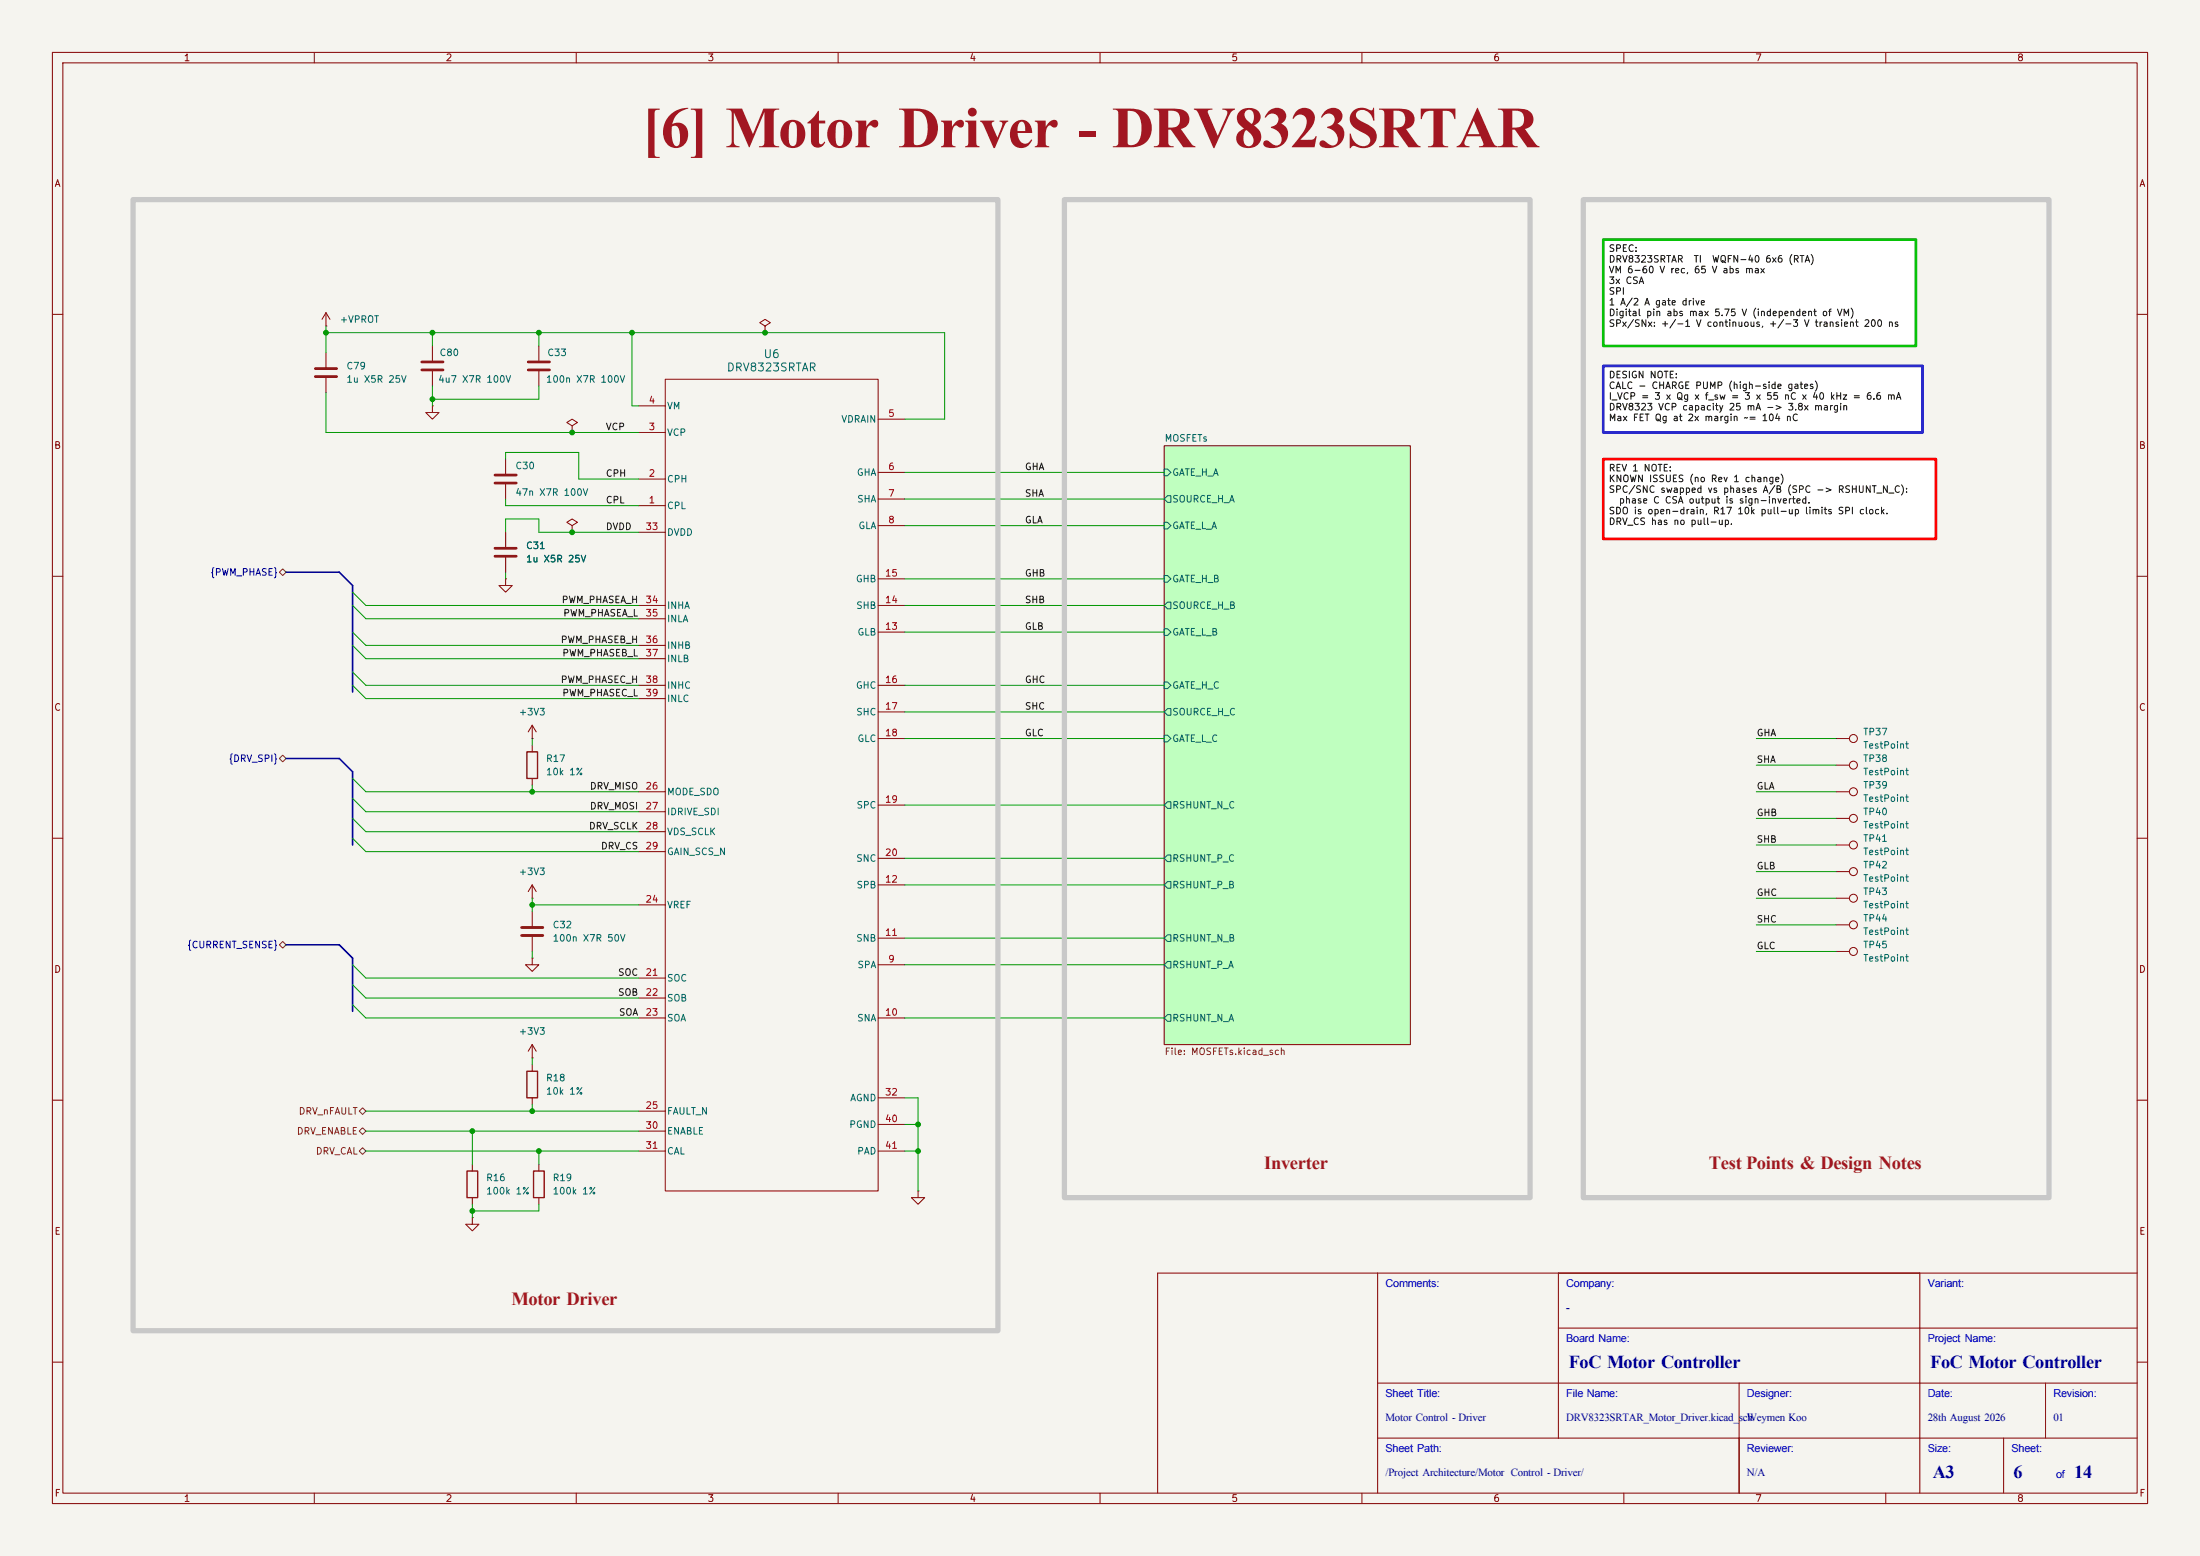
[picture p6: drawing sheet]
<svg xmlns="http://www.w3.org/2000/svg" width="420mm" height="297mm" viewBox="0 0 420 297" stroke-linecap="round" stroke-linejoin="round" font-family="sans-serif">
<path d="M0 0h420v297h-420z" fill="#f5f4ef" stroke="#f5f4ef" stroke-width=".19"/>
<g fill="none" stroke="#840000" stroke-width=".19">
<path d="M10 10h400v277h-400zM12 12h396v273h-396zM60 10v2M110 10v2M160 10v2M210 10v2M260 10v2M310 10v2M360 10v2M10 60h2M408 60h2M10 110h2"/>
<path d="M408 110h2M10 160h2M408 160h2M10 210h2M408 210h2M263 243v42M297.5 253.5h110.5M297.5 243v31.5M366.5 243v42M408 243h-187v42M10 260h2M263 274.5h145"/>
<path d="M263 264h145M332 264v21M382.5 274.5v10.5M390.5 264v10.5M408 260h2M60 285v2M110 285v2M160 285v2M210 285v2M260 285v2M310 285v2M360 285v2"/>
</g>
<path d="M222.2 85.1h47v114.3h-47z" fill="#bfffbf" stroke="#bfffbf" stroke-width=".19"/>
<g fill="#fff">
<path d="M306.1 87.6h63.5v15.3h-63.5z"/>
<path d="M306.1 69.9h60.9v12.7h-60.9z"/>
<path d="M306.1 45.7h59.7v20.3h-59.7z"/>
</g>
<g fill="none" stroke="#840000" stroke-width=".19">
<path d="M62.2 59.7l-.7 1.3M62.2 59.7l.8 1.3M62.2 59.7v2.5M62.2 62.2h.1M62.2 67.3v2.8M62.2 72.1v2.8M82.5 77.5v1.2h1.3l-1.3 1.3-1.2-1.3h1.2M82.5 77.5h.1M82.5 66v2.8M82.5 70.9v2.8M102.9 66v2.8M102.9 70.9v2.8"/>
<path d="M121.9 77.5h5.1M127 72.4h40.6v154.9h-40.6zM146 62.2l1.1-.6-1.1-.6-1 .6 1 .6v1.3M146 63.5h.1M96.5 87.6v2.8M96.5 92.5v2.8M109.2 81.3l1-.7-1-.6-1 .6 1 .7v1.3M109.2 82.6h.1M121.9 96.5h5.1M121.9 91.4h5.1M121.9 82.6h5.1M167.6 80h5.1"/>
<path d="M167.6 90.2h5.1M167.6 95.3h5.1M222.2 85.1h47v114.3h-47zM96.5 110.5v1.3h1.3l-1.3 1.2-1.3-1.2h1.3M96.5 110.5h.1M96.5 101.6v2.8M96.5 106.4v2.8M109.2 100.3l1-.6-1-.6-1 .6 1 .6v1.3M109.2 101.6h.1M121.9 115.6h5.1M121.9 101.6h5.1M121.9 118.1h5.1"/>
<path d="M167.6 100.3h5.1M167.6 115.6h5.1M167.6 110.5h5.1M101.6 138.4v2.6M101.6 138.4l-.8 1.3M101.6 138.4l.8 1.3M121.9 130.8h5.1M121.9 123.2h5.1M121.9 125.7h5.1M121.9 133.4h5.1M167.6 120.7h5.1M167.6 130.8h5.1"/>
<path d="M167.6 135.9h5.1M101.6 141h.1M101.6 142.2v1.3M101.6 148.6v1.3M121.9 151.1h5.1M121.9 154.9h5.1M121.9 158.8h5.1M167.6 141h5.1M167.6 153.7h5.1M350.5 151.1h2.6M350.5 156.2h2.6M350.5 141h2.6"/>
<path d="M350.5 146.1h2.6M101.6 171.5h.1M101.6 168.9v2.6M101.6 174v2.8M101.6 178.8v2.8M101.6 168.9l-.8 1.3M101.6 168.9l.8 1.3M121.9 172.7h5.1M121.9 162.6h5.1M167.6 179.1h5.1M167.6 168.9h5.1M167.6 163.8h5.1"/>
<path d="M350.5 171.5h2.6M350.5 161.3h2.6M350.5 166.4h2.6M350.5 176.5h2.6M101.6 182.9v1.3h1.3l-1.3 1.2-1.3-1.2h1.3M101.6 182.9h.1M101.6 199.4v2.5M101.6 199.4l-.8 1.3M101.6 199.4l.8 1.3M121.9 194.3h5.1M121.9 186.7h5.1M121.9 190.5h5.1"/>
<path d="M167.6 184.2h5.1M167.6 194.3h5.1M350.5 181.6h2.6M101.6 201.9h.1M101.6 203.2v1.3M101.6 209.6v1.2M121.9 212.1h5.1M121.9 215.9h5.1M121.9 219.7h5.1M167.6 219.7h5.1M167.6 209.6h5.1M167.6 214.6h5.1"/>
<path d="M90.2 232.4v1.3h1.2l-1.2 1.2-1.3-1.2h1.3M90.2 232.4h.1M90.2 222.2v1.3M90.2 228.6v1.3M102.9 222.2v1.3M102.9 228.6v1.3M175.3 227.3v1.3h1.2l-1.2 1.3-1.3-1.3h1.3M175.3 227.3h.1"/>
<circle cx="353.8" cy="146" r=".76"/>
<circle cx="353.8" cy="151.1" r=".76"/>
<circle cx="353.8" cy="156.2" r=".76"/>
<circle cx="353.8" cy="141" r=".76"/>
<circle cx="353.8" cy="171.4" r=".76"/>
<circle cx="353.8" cy="166.4" r=".76"/>
<circle cx="353.8" cy="161.3" r=".76"/>
<circle cx="353.8" cy="176.5" r=".76"/>
<circle cx="353.8" cy="181.6" r=".76"/>
</g>
<g fill="none" stroke="#006464" stroke-width=".19">
<path d="M222.2 99.7h.7l.6 .6-.6 .7h-.7zM222.2 89.5h.7l.6 .7-.6 .6h-.7zM222.9 94.6h.6v1.3h-.6l-.7-.6zM222.2 109.9h.7l.6 .6-.6 .6h-.7zM222.9 114.9h.6v1.3h-.6l-.7-.6zM222.2 120h.7l.6 .7-.6 .6h-.7zM222.2 130.2h.7l.6 .6-.6 .6h-.7zM222.9 135.3h.6v1.2h-.6l-.7-.6zM222.2 140.3h.7l.6 .7-.6 .6h-.7zM222.9 153h.6v1.3h-.6l-.7-.6zM222.9 178.4h.6v1.3h-.6l-.7-.6zM222.9 163.2h.6v1.3h-.6l-.7-.7z"/>
<path d="M222.9 168.3h.6v1.2h-.6l-.7-.6zM222.9 193.7h.6v1.2h-.6l-.7-.6zM222.9 183.5h.6v1.3h-.6l-.7-.6z"/>
</g>
<path d="M100.6 143.5h2v5.1h-2zM100.6 204.5h2v5.1h-2zM89.2 223.5h2v5.1h-2zM101.9 223.5h2v5.1h-2z" fill="none" stroke="#840000" stroke-width=".25"/>
<path d="M60.2 70.4h4.1M60.2 71.9h4.1M80.5 69.1h4.1M80.5 70.6h4.1M100.8 69.1h4.1M100.8 70.6h4.1M94.5 90.7h4.1M94.5 92.2h4.1M94.5 104.6h4.1M94.5 106.2h4.1M99.6 177h4M99.6 178.6h4" fill="none" stroke="#840000" stroke-width=".51"/>
<path d="M53.3 109.2l.7-.6 .6 .6-.6 .7zM53.3 144.8l.7-.7 .6 .7-.6 .6zM53.3 180.3l.7-.6 .6 .6-.6 .7zM68.6 219.7l.6-.6 .6 .6-.6 .6zM68.6 215.9l.6-.6 .6 .6-.6 .6zM68.6 212.1l.6-.6 .6 .6-.6 .6z" fill="none" stroke="#725600" stroke-width=".19"/>
<path d="M54.6 109.2h10.2l2.5 2.6v20.3M54.6 144.8h10.2l2.5 2.5v14M54.6 180.3h10.2l2.5 2.6v10.1" fill="none" stroke="#000084" stroke-width=".3"/>
<g fill="none" stroke="#009600" stroke-width=".19">
<path d="M62.2 62.2v5.1M62.2 74.9v7.7h59.7M62.2 63.5h118.1v16.5h-7.6M82.5 63.5v2.5M82.5 73.7v3.8M102.9 63.5v2.5M102.9 73.7v2.5h-20.4M120.6 63.5v14h1.3M96.5 87.6v-1.2h14v5h11.4M96.5 95.3v1.2h25.4M172.7 95.3h49.5M172.7 90.2h49.5"/>
<path d="M67.3 115.6l2.5 2.5h52.1M67.3 113l2.5 2.6h52.1M96.5 101.6v-2.5h6.4v2.5h19M96.5 109.2v1.3M172.7 115.6h49.5M172.7 110.5h49.5M172.7 100.3h49.5M67.3 120.7l2.5 2.5h52.1M67.3 123.2l2.5 2.5h52.1M67.3 128.3l2.5 2.5h52.1M67.3 130.8l2.5 2.6h52.1M172.7 130.8h49.5"/>
<path d="M172.7 135.9h49.5M172.7 120.7h49.5M67.3 156.2l2.5 2.6h52.1M67.3 152.4l2.5 2.5h52.1M67.3 148.6l2.5 2.5h52.1M101.6 141v1.2M101.6 149.9v1.2M172.7 141h49.5M172.7 153.7h49.5M335.3 146.1h15.2M335.3 151.1h15.2M335.3 141h15.2"/>
<path d="M335.3 156.2h15.2M67.3 160l2.5 2.6h52.1M101.6 171.5v2.5M101.6 172.7h20.3M172.7 179.1h49.5M172.7 168.9h49.5M172.7 163.8h49.5M335.3 161.3h15.2M335.3 166.4h15.2M335.3 176.5h15.2M335.3 171.5h15.2M67.3 184.2l2.5 2.5h52.1"/>
<path d="M67.3 191.8l2.5 2.5h52.1M67.3 188l2.5 2.5h52.1M101.6 181.6v1.3M172.7 194.3h49.5M172.7 184.2h49.5M335.3 181.6h15.2M69.8 215.9h52.1M69.8 212.1h52.1M69.8 219.7h52.1M90.2 215.9v6.3M101.6 201.9v1.3M101.6 210.8v1.3"/>
<path d="M102.9 219.7v2.5M172.7 209.6h2.6v17.7M172.7 214.6h2.6M172.7 219.7h2.6M90.2 229.9v2.5M102.9 229.9v1.2h-12.7"/>
</g>
<path d="M306.1 87.6h63.5v15.3h-63.5z" fill="none" stroke="#f00" stroke-width=".51"/>
<path d="M306.1 69.9h60.9v12.7h-60.9z" fill="none" stroke="#00f" stroke-width=".51"/>
<path d="M306.1 45.7h59.7v20.3h-59.7z" fill="none" stroke="#00c200" stroke-width=".51"/>
<path d="M25.4 38.1h165.1v215.9h-165.1zM203.2 38.1h88.9v190.5h-88.9zM302.3 38.1h88.9v190.5h-88.9z" fill="none" stroke="#c8c8c8" stroke-width="1"/>
<g fill="#009600" stroke="#009600" stroke-width=".19">
<circle cx="175.3" cy="219.7" r=".46"/>
<circle cx="102.9" cy="219.7" r=".46"/>
<circle cx="90.2" cy="215.9" r=".46"/>
<circle cx="175.3" cy="214.6" r=".46"/>
<circle cx="90.2" cy="231.1" r=".46"/>
<circle cx="82.5" cy="63.5" r=".46"/>
<circle cx="62.2" cy="63.5" r=".46"/>
<circle cx="146" cy="63.5" r=".46"/>
<circle cx="102.9" cy="63.5" r=".46"/>
<circle cx="82.5" cy="76.2" r=".46"/>
<circle cx="120.6" cy="63.5" r=".46"/>
<circle cx="109.2" cy="101.6" r=".46"/>
<circle cx="109.2" cy="82.6" r=".46"/>
<circle cx="101.6" cy="151.1" r=".46"/>
<circle cx="101.6" cy="212.1" r=".46"/>
<circle cx="101.6" cy="172.7" r=".46"/>
</g>
<text font-size="11.1" fill="#a21622" x="122.6" y="28.1">[6] Motor Driver - DRV8323SRTAR</text>
<g font-size="3.5" fill="#a21622">
<text x="241.3" y="223.1">Inverter</text>
<text x="326.2" y="223.1">Test Points &amp; Design Notes</text>
<text x="97.7" y="249.1">Motor Driver</text>
</g>
<g font-size="3.5" fill="#00007f">
<text x="299.5" y="261.1">FoC Motor Controller</text>
<text x="368.5" y="261.1">FoC Motor Controller</text>
<text x="369" y="282.1">A3</text>
<text x="384.4" y="282.1">6</text>
<text x="396" y="282.1">14</text>
</g>
<g font-size="2.1" fill="#00f">
<text x="264.5" y="245.7">Comments:</text>
<text x="299" y="245.7">Company:</text>
<text x="368" y="245.7">Variant:</text>
<text x="299" y="256.2">Board Name:</text>
<text x="368" y="256.2">Project Name:</text>
<text x="264.5" y="266.7">Sheet Title:</text>
<text x="299" y="266.7">File Name:</text>
<text x="333.5" y="266.7">Designer:</text>
<text x="368" y="266.7">Date:</text>
<text x="392" y="266.7">Revision:</text>
<text x="264.5" y="277.2">Sheet Path:</text>
<text x="333.5" y="277.2">Reviewer:</text>
<text x="368" y="277.2">Size:</text>
<text x="384" y="277.2">Sheet:</text>
<text x="392.5" y="282.2">of</text>
</g>
<g font-size="2.1" fill="#00007f">
<text x="299" y="250.2">-</text>
<text x="264.5" y="271.2">Motor Control - Driver</text>
<text x="299" y="271.2">DRV8323SRTAR_Motor_Driver.kicad_sch</text>
<text x="333.5" y="271.2">Weymen Koo</text>
<text x="368" y="271.2">28th August 2026</text>
<text x="392" y="271.2">01</text>
<text x="264.5" y="281.7">/Project Architecture/Motor Control - Driver/</text>
<text x="333.5" y="281.7">N/A</text>
</g>
<g font-size="1.5" fill="#006464">
<text x="138.6" y="71.3">DRV8323SRTAR</text>
<text x="145.6" y="68.7">U6</text>
</g>
<g font-size="1.3" fill="#840000">
<text x="35" y="12">1</text>
<text x="85" y="12">2</text>
<text x="135" y="12">3</text>
<text x="185" y="12">4</text>
<text x="235" y="12">5</text>
<text x="285" y="12">6</text>
<text x="335" y="12">7</text>
<text x="385" y="12">8</text>
<text x="10.3" y="36">A</text>
<text x="408.3" y="36">A</text>
<text x="10.2" y="86">B</text>
<text x="408.2" y="86">B</text>
<text x="10.2" y="136">C</text>
<text x="408.2" y="136">C</text>
<text x="10.2" y="186">D</text>
<text x="408.2" y="186">D</text>
<text x="10.3" y="236">E</text>
<text x="408.3" y="236">E</text>
<text x="10.3" y="286">F</text>
<text x="35" y="287">1</text>
<text x="85" y="287">2</text>
<text x="135" y="287">3</text>
<text x="185" y="287">4</text>
<text x="235" y="287">5</text>
<text x="285" y="287">6</text>
<text x="335" y="287">7</text>
<text x="385" y="287">8</text>
<text x="408.3" y="286">F</text>
</g>
<g font-size="1.3">
<text x="307" y="48.4">SPEC:</text>
<text x="307" y="50.4">DRV8323SRTAR</text>
<text x="307" y="52.5">VM 6-60 V rec, 65 V abs max</text>
<text x="323.2" y="50.4">TI</text>
<text x="326.7" y="50.4">WQFN-40 6x6 (RTA)</text>
<text x="307" y="54.5">3x CSA</text>
<text x="307" y="56.6">SPI</text>
<text x="307" y="58.6">1 A/2 A gate drive</text>
<text x="307" y="60.6">Digital pin abs max 5.75 V (independent of VM)</text>
<text x="307" y="62.7">SPx/SNx: +/-1 V continuous, +/-3 V transient 200 ns</text>
<text x="307" y="72.5">DESIGN NOTE:</text>
<text x="307" y="74.6">CALC - CHARGE PUMP (high-side gates)</text>
<text x="307" y="76.6">I_VCP = 3 x Qg x f_sw = 3 x 55 nC x 40 kHz = 6.6 mA</text>
<text x="307" y="78.6">DRV8323 VCP capacity 25 mA -&gt; 3.8x margin</text>
<text x="307" y="80.7">Max FET Qg at 2x margin ~= 104 nC</text>
<text x="307" y="90.3">REV 1 NOTE:</text>
<text x="307" y="92.3">KNOWN ISSUES (no Rev 1 change)</text>
<text x="307" y="94.4">SPC/SNC swapped vs phases A/B (SPC -&gt; RSHUNT_N_C):</text>
<text x="307" y="98.5">SDO is open-drain, R17 10k pull-up limits SPI clock.</text>
<text x="307" y="100.5">DRV_CS has no pull-up.</text>
<text x="308.9" y="96.4">phase C CSA output is sign-inverted.</text>
</g>
<g font-size="1.3" fill="#006464">
<text x="64.8" y="61.9">+VPROT</text>
<text x="66" y="70.8">C79</text>
<text x="83.8" y="68.3">C80</text>
<text x="104.4" y="68.3">C33</text>
<text x="66" y="73.4">1u X5R 25V</text>
<text x="83.6" y="73.4">4u7 X7R 100V</text>
<text x="104.1" y="73.4">100n X7R 100V</text>
<text x="127.2" y="83.5">VCP</text>
<text x="127.2" y="78.4">VM</text>
<text x="160.5" y="81">VDRAIN</text>
<text x="98.3" y="89.9">C30</text>
<text x="222.2" y="84.6">MOSFETs</text>
<text x="98.3" y="94.9">47n X7R 100V</text>
<text x="127.2" y="92.4">CPH</text>
<text x="163.5" y="91.1">GHA</text>
<text x="223.7" y="91.1">GATE_H_A</text>
<text x="127.2" y="97.5">CPL</text>
<text x="163.5" y="96.2">SHA</text>
<text x="163.8" y="101.3">GLA</text>
<text x="223.7" y="101.3">GATE_L_A</text>
<text x="223.7" y="96.2">SOURCE_H_A</text>
<text x="100.3" y="105.1">C31</text>
<text x="100.3" y="107.6">1u X5R 25V</text>
<text x="127.2" y="102.6">DVDD</text>
<text x="163.3" y="111.5">GHB</text>
<text x="223.7" y="111.5">GATE_H_B</text>
<text x="127.2" y="116.5">INHA</text>
<text x="127.2" y="119.1">INLA</text>
<text x="163.3" y="116.5">SHB</text>
<text x="223.7" y="116.5">SOURCE_H_B</text>
<text x="127.2" y="124.2">INHB</text>
<text x="163.6" y="121.6">GLB</text>
<text x="223.7" y="121.6">GATE_L_B</text>
<text x="127.2" y="126.7">INLB</text>
<text x="127.2" y="131.8">INHC</text>
<text x="163.3" y="131.8">GHC</text>
<text x="223.7" y="131.8">GATE_H_C</text>
<text x="98.9" y="136.9">+3V3</text>
<text x="127.2" y="134.3">INLC</text>
<text x="163.3" y="136.9">SHC</text>
<text x="223.7" y="136.9">SOURCE_H_C</text>
<text x="163.6" y="141.9">GLC</text>
<text x="223.7" y="141.9">GATE_L_C</text>
<text x="355.6" y="140.7">TP37</text>
<text x="355.6" y="143.2">TestPoint</text>
<text x="104.1" y="145.7">R17</text>
<text x="104.1" y="148.3">10k 1%</text>
<text x="355.6" y="145.7">TP38</text>
<text x="355.6" y="148.3">TestPoint</text>
<text x="127.2" y="152.1">MODE_SDO</text>
<text x="127.2" y="155.9">IDRIVE_SDI</text>
<text x="163.4" y="154.6">SPC</text>
<text x="223.7" y="154.6">RSHUNT_N_C</text>
<text x="355.6" y="150.8">TP39</text>
<text x="355.6" y="153.4">TestPoint</text>
<text x="355.6" y="155.9">TP40</text>
<text x="127.2" y="159.7">VDS_SCLK</text>
<text x="355.6" y="161">TP41</text>
<text x="355.6" y="158.4">TestPoint</text>
<text x="98.9" y="167.3">+3V3</text>
<text x="127.2" y="163.5">GAIN_SCS_N</text>
<text x="163.3" y="164.8">SNC</text>
<text x="223.7" y="164.8">RSHUNT_P_C</text>
<text x="355.6" y="163.5">TestPoint</text>
<text x="355.6" y="166.1">TP42</text>
<text x="127.2" y="173.7">VREF</text>
<text x="163.4" y="169.9">SPB</text>
<text x="223.7" y="169.9">RSHUNT_P_B</text>
<text x="355.6" y="171.1">TP43</text>
<text x="355.6" y="173.7">TestPoint</text>
<text x="355.6" y="168.6">TestPoint</text>
<text x="105.4" y="177.5">C32</text>
<text x="355.6" y="176.2">TP44</text>
<text x="355.6" y="178.8">TestPoint</text>
<text x="105.4" y="180">100n X7R 50V</text>
<text x="163.3" y="180">SNB</text>
<text x="163.6" y="185.1">SPA</text>
<text x="223.7" y="180">RSHUNT_N_B</text>
<text x="223.7" y="185.1">RSHUNT_P_A</text>
<text x="355.6" y="181.3">TP45</text>
<text x="355.6" y="183.8">TestPoint</text>
<text x="127.2" y="187.7">SOC</text>
<text x="127.2" y="191.5">SOB</text>
<text x="98.9" y="197.8">+3V3</text>
<text x="127.2" y="195.3">SOA</text>
<text x="163.5" y="195.3">SNA</text>
<text x="223.7" y="195.3">RSHUNT_N_A</text>
<text x="104.1" y="206.7">R18</text>
<text x="104.1" y="209.2">10k 1%</text>
<text x="127.2" y="213.1">FAULT_N</text>
<text x="162" y="215.6">PGND</text>
<text x="162.2" y="210.5">AGND</text>
<text x="127.2" y="216.9">ENABLE</text>
<text x="127.2" y="220.7">CAL</text>
<text x="163.5" y="220.7">PAD</text>
<text x="92.7" y="225.8">R16</text>
<text x="105.4" y="225.8">R19</text>
<text x="92.7" y="228.3">100k 1%</text>
<text x="105.4" y="228.3">100k 1%</text>
</g>
<g font-size="1.3" fill="#a90000">
<text x="123.7" y="77.3">4</text>
<text x="123.7" y="82.4">3</text>
<text x="169.4" y="79.9">5</text>
<text x="123.7" y="91.3">2</text>
<text x="169.4" y="90">6</text>
<text x="169.4" y="95.1">7</text>
<text x="123.1" y="101.5">33</text>
<text x="123.7" y="96.4">1</text>
<text x="169.4" y="100.2">8</text>
<text x="168.8" y="110.4">15</text>
<text x="123.1" y="115.4">34</text>
<text x="123.1" y="118">35</text>
<text x="168.8" y="115.4">14</text>
<text x="123.1" y="123.1">36</text>
<text x="123.1" y="125.6">37</text>
<text x="168.8" y="120.5">13</text>
<text x="123.1" y="130.7">38</text>
<text x="168.8" y="130.7">16</text>
<text x="123.1" y="133.2">39</text>
<text x="168.8" y="135.8">17</text>
<text x="168.8" y="140.8">18</text>
<text x="123.1" y="151">26</text>
<text x="123.1" y="154.8">27</text>
<text x="168.8" y="153.5">19</text>
<text x="123.1" y="158.6">28</text>
<text x="123.1" y="162.4">29</text>
<text x="168.8" y="163.7">20</text>
<text x="123.1" y="172.6">24</text>
<text x="168.8" y="168.8">12</text>
<text x="168.8" y="178.9">11</text>
<text x="169.4" y="184">9</text>
<text x="123.1" y="186.6">21</text>
<text x="123.1" y="190.4">22</text>
<text x="123.1" y="194.2">23</text>
<text x="168.8" y="194.2">10</text>
<text x="168.8" y="209.4">32</text>
<text x="123.1" y="212">25</text>
<text x="123.1" y="215.8">30</text>
<text x="168.8" y="214.5">40</text>
<text x="123.1" y="219.6">31</text>
<text x="168.8" y="219.6">41</text>
</g>
<g font-size="1.3" fill="#0f0f0f">
<text x="115.5" y="82.4">VCP</text>
<text x="115.5" y="91.3">CPH</text>
<text x="195.6" y="90">GHA</text>
<text x="195.6" y="95.1">SHA</text>
<text x="115.5" y="101.5">DVDD</text>
<text x="115.5" y="96.4">CPL</text>
<text x="195.6" y="100.2">GLA</text>
<text x="195.6" y="110.4">GHB</text>
<text x="107.1" y="115.4">PWM_PHASEA_H</text>
<text x="107.4" y="118">PWM_PHASEA_L</text>
<text x="195.6" y="115.4">SHB</text>
<text x="106.9" y="123.1">PWM_PHASEB_H</text>
<text x="107.2" y="125.6">PWM_PHASEB_L</text>
<text x="195.6" y="120.5">GLB</text>
<text x="106.9" y="130.7">PWM_PHASEC_H</text>
<text x="195.6" y="130.7">GHC</text>
<text x="107.2" y="133.2">PWM_PHASEC_L</text>
<text x="195.6" y="135.8">SHC</text>
<text x="195.6" y="140.8">GLC</text>
<text x="335.3" y="140.8">GHA</text>
<text x="335.3" y="145.9">SHA</text>
<text x="112.5" y="154.8">DRV_MOSI</text>
<text x="112.5" y="151">DRV_MISO</text>
<text x="335.3" y="151">GLA</text>
<text x="112.3" y="158.6">DRV_SCLK</text>
<text x="335.3" y="161.2">SHB</text>
<text x="335.3" y="156.1">GHB</text>
<text x="114.6" y="162.4">DRV_CS</text>
<text x="335.3" y="166.2">GLB</text>
<text x="335.3" y="171.3">GHC</text>
<text x="335.3" y="176.4">SHC</text>
<text x="335.3" y="181.5">GLC</text>
<text x="117.9" y="186.6">SOC</text>
<text x="117.9" y="190.4">SOB</text>
<text x="118.1" y="194.2">SOA</text>
</g>
<g font-size="1.3" fill="#000084">
<text x="40" y="110.2">{PWM_PHASE}</text>
<text x="43.5" y="145.7">{DRV_SPI}</text>
<text x="35.6" y="181.3">{CURRENT_SENSE}</text>
</g>
<g font-size="1.3" fill="#725600">
<text x="222.2" y="201.7">File: MOSFETs.kicad_sch</text>
<text x="56.9" y="213.1">DRV_nFAULT</text>
<text x="56.6" y="216.9">DRV_ENABLE</text>
<text x="60.2" y="220.7">DRV_CAL</text>
</g>
</svg>
